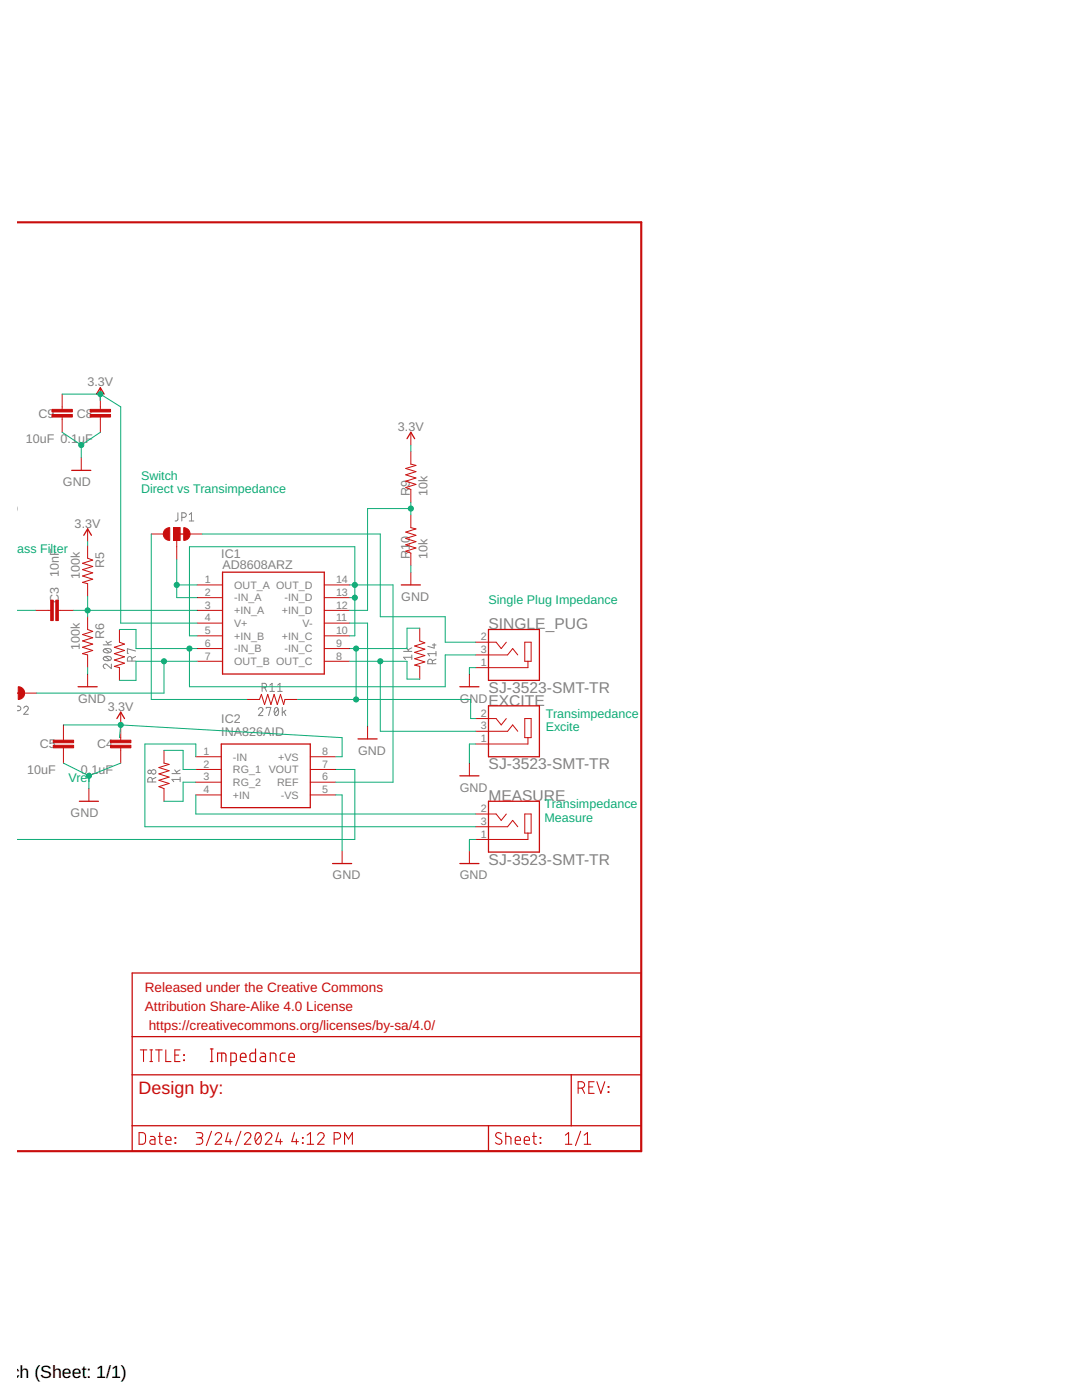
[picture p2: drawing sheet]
<svg xmlns="http://www.w3.org/2000/svg" width="216mm" height="279mm" viewBox="0 0 216 279" stroke-linecap="round" stroke-linejoin="round" font-family="sans-serif">
<g fill="none" stroke="#808080" stroke-width=".2">
<path d="M35.5 102.3v1.4l-.6 .3M36.3 103.3h.4a.46 .46 0 0 0 .5-.5 .46 .46 0 0 0-.5-.5h-.4v1.7M37.8 104h.9M37.8 102.7l.4-.4v1.7M20.6 128.7h1.6M20.7 131.2a1 1 0 0 1 1.5 .2 .97 .97 0 0 1-1.6 0zM20.7 129.6a.98 .98 0 0 1 1.5 .3 .97 .97 0 0 1-1.6 0zM21 131.1l.9 .7M21 129.5l.9 .7M21.1 128l.6 .7M22.2 132.5v.9l-.9-.7a.44 .44 0 0 0-.7 .1 .44 .44 0 0 0 .4 .6M22.2 128l-.7 .4"/>
<path d="M26.3 131.9v-.4a.46 .46 0 0 0-.4-.5 .46 .46 0 0 0-.5 .5v.4h1.7M27.1 129.9l-1.7-.4v.9h.2M27.1 131l-.8 .4M52.3 137.3h.4a.44 .44 0 0 0 .5-.5 .44 .44 0 0 0-.5-.4h-.4v1.6M52.8 137.3l.4 .7M53.8 136.7l.5-.3v1.6M53.8 138h1M55.4 138h.9M55.4 136.7l.5-.3v1.6M80.5 130h1.7M81.1 129.3l.5 .7M82.2 131.2h-1.7l.4 .4"/>
<path d="M82.2 130.7v.9M82.2 129.3l-.8 .4M86.3 132.5v-.5a.46 .46 0 0 0-.5-.4 .46 .46 0 0 0-.4 .4v.5h1.6M86.3 128.7h.7M86.6 128.4v.9l-1.2-.3M87 131.6l-.7 .3M87 130.5h-1.6l.3 .4M87 130v.9M3.4 140.9a.51 .51 0 0 1 .8 .5 .51 .51 0 0 1-.8 .4M4.7 141.3a.45 .45 0 0 1 .7-.3 .45 .45 0 0 1 .1 .7l-.8 .9h1M30.4 156.1v-.5a.46 .46 0 0 0-.5-.4 .46 .46 0 0 0-.4 .4v.5h1.6M31.1 155.2l-.7 .3"/>
<path d="M34.3 154.4h1.6M34.9 153.6l.5 .8M35.9 155.6h-1.6l.4 .4M35.9 155.1v.9M35.9 153.6l-.7 .5M51.6 141.6a.45 .45 0 0 1 .6-.4 .45 .45 0 0 1 .1 .7l-.7 .9h.9M53.1 141.4v-.2h.9l-.4 1.6M54.9 141.3l.2-.1a.95 .95 0 0 1 0 1.6 1.02 1.02 0 0 1-.2-1.5zM55.5 141.6l-.7 .9M56.3 141.2v1.6M56.6 142l.4 .8M57 141.7l-.7 .6"/>
<circle cx="29.9" cy="154" r=".36"/>
<circle cx="30.7" cy="154.1" r=".45"/>
</g>
<g fill="none" stroke="#c90d0c" stroke-width=".2">
<path d="M12.4 78.7v3M20 77.4v4.3M12.4 83.2v3.1M16.2 91.4v2.5M20 83.2v3.1M82 90.1v2.5l1 .3-2 .6 2 .6-2 .7 2 .6-2 .6 2 .7-2 .6 1 .4v2.5M82 86.3v2.5M17.5 108.9v2.5l1 .4-2 .6 2 .7-2 .6 2 .6-2 .7 2 .6-2 .6 1 .3v2.5M17.5 105.6v2.5M30.2 106.6h2.5M34.6 105.3h1.3v2.5h-1.3zM35.3 107.8v3.9"/>
<path d="M37.8 106.6h2.5M39.3 116.7h5.1M39.3 119.3h5.1M64.7 116.7h5.1M64.7 119.3h5.1M82 102.8v2.5l1 .3-2 .6 2 .6-2 .7 2 .6-2 .6 2 .7-2 .6 1 .4v2.5M82 114.2v2.5M4.8 138.3h2.5M7.1 121.8h3M11.6 121.8h3.1M17.5 123.1v2.5l1 .4-2 .6 2 .7-2 .6 2 .6-2 .7 2 .6-2 .7 1 .2v2.5M17.5 134.5v2.6"/>
<path d="M23.8 125.6v2.6l1 .3-2 .7 2 .6-2 .7 2 .6-2 .6 2 .7-2 .6 1 .2v2.6M39.3 121.8h5.1M39.3 132h5.1M39.3 124.4h5.1M39.3 126.9h5.1M39.3 129.4h5.1M49.2 139.6h2.6l.4-1 .6 2 .6-2 .7 2 .6-2 .6 2 .7-2 .6 2 .3-1h2.5M64.7 121.8h5.1M64.7 132h5.1M64.7 124.4h5.1M64.7 126.9h5.1M64.7 129.4h5.1"/>
<path d="M83.8 125.4v2.5l1 .4-2.1 .6 2.1 .7-2.1 .6 2.1 .6-2.1 .7 2.1 .6-2.1 .6 1.1 .3v2.5M93.7 134.5v2.6M94.9 128.2h4.1l1 1.2 1-1.2M94.9 130.7h6.4l1-1.3 1 1.3M104.7 128.2h1.3v3.8h-1.3zM105.3 132v1.2h-10.4M12.7 144.7v3M12.7 149.2v3.1M17.7 157.4v2.5M24.1 142.1v5.6M24.1 149.2v3.1M32.7 149.8v2.5l1 .2-2 .7 2 .6-2 .7 2 .6-2 .6 2 .7-2 .6 1 .4v2.5"/>
<path d="M39.1 151h5.1M39.1 153.6h5.1M39.1 156.1h5.1M39.1 158.6h5.1M61.9 151h5.1M61.9 153.6h5.1M61.9 156.1h5.1M61.9 158.6h5.1M73.3 144.9v2.6M93.7 152.3v2.5M94.9 143.4h4.1l1 1.3 1-1.3M94.9 145.9h6.4l1-1.2 1 1.2"/>
<path d="M104.7 143.4h1.3v3.8h-1.3zM105.3 147.2v1.3h-10.4M68.3 169.8v2.5M93.7 169.8v2.5M94.9 162.5h4.1l1 1.2 1-1.2M94.9 165h6.4l1-1.3 1 1.3M104.7 162.5h1.3v3.8h-1.3zM105.3 166.3v1.2h-10.4"/>
</g>
<g fill="#c90d0c" stroke="#c90d0c" stroke-width=".2">
<path d="M11.1 119.8h.5v4h-.5z"/>
<path d="M10.1 119.8h.5v4h-.5z"/>
<path d="M22.1 148.7h4v.5h-4z"/>
<path d="M22.1 147.7h4v.5h-4z"/>
<path d="M10.6 148.7h4.1v.5h-4.1z"/>
<path d="M10.6 147.7h4.1v.5h-4.1z"/>
<path d="M18 82.7h4.1v.5h-4.1z"/>
<path d="M18 81.7h4.1v.5h-4.1z"/>
<path d="M10.4 82.7h4v.5h-4z"/>
<path d="M10.4 81.7h4v.5h-4z"/>
<path d="M34.6 105.3h1.3v2.5h-1.3z"/>
</g>
<g fill="none" stroke="#c90d0c" stroke-width=".25">
<path d="M19.3 78.7l.7-1.3 .8 1.3M14.3 93.9h3.8M81.2 87.5l.8-1.2 .7 1.2M16.7 106.8l.8-1.2 .7 1.2M35.3 106.6h2.5M44.4 114.2h20.3v20.3h-20.3zM80.1 116.7h3.8M3.4 138.3h1.4M15.6 137.1h3.8M91.8 137.1h3.8M97.5 125.6h10.1v10.2h-10.1zM15.8 159.9h3.8"/>
<path d="M23.3 143.4l.8-1.3 .7 1.3M44.2 148.5h17.7v12.7h-17.7zM71.4 147.5h3.8M91.8 154.8h3.8M97.5 159.9h10.1v10.2h-10.1zM97.5 140.9h10.1v10.1h-10.1zM66.4 172.3h3.8M91.8 172.3h3.8M26.4 194.2h101.6v35.5h-101.6zM26.4 214.5h101.6M26.4 206.9h101.6M114 214.5v10.2"/>
<path d="M26.4 224.7h101.6M97.5 224.7v5"/>
</g>
<g fill="#c90d0c" stroke="#c90d0c" stroke-width=".2">
<path d="M36.7 105.3a1.27 1.27 0 0 1 1.2 1.3 1.27 1.27 0 0 1-1.2 1.2z" fill-rule="evenodd"/>
<path d="M32.9 105.7l.5-.3 .5-.1v2.5a1.27 1.27 0 0 1-1.2-.7 1.27 1.27 0 0 1 .2-1.4z" fill-rule="evenodd"/>
<path d="M3.6 137.1a1.27 1.27 0 0 1 1.3 1.2 1.27 1.27 0 0 1-1.3 1.3z" fill-rule="evenodd"/>
</g>
<path d="M3.4 44.4h124.6v185.3h-124.6" fill="none" stroke="#c90d0c" stroke-width=".42"/>
<g fill="none" stroke="#c90d0c" stroke-width=".21">
<path d="M28 209.5h1.3M28.6 209.5v2.4M29.9 209.5h.5M29.9 211.9h.5M30.2 209.5v2.4M31.1 209.5h1.3M31.7 209.5v2.4M33.1 209.5v2.4h1M34.9 210.6h.8M35.9 209.5h-1v2.4h1M36.7 210.5l.1 .1zM36.7 211.5l.1 .2z"/>
<path d="M115.4 217.2h.6a.65 .65 0 0 0 .6-.7 .65 .65 0 0 0-.6-.6h-.6v2.3M116.1 217.2l.5 1M117.5 216.9h.8M118.6 215.9h-1.1v2.3h1.1M119.1 215.9l.8 2.3 .8-2.3M121.3 216.9l.2 .1zM121.3 217.9l.2 .1zM27.7 226l.9 .1 .4 .4v1.4l-.4 .4-.9 .1zM30 226.8h.7l.2 .4v1.2h-.6a.46 .46 0 0 1-.4-.5 .46 .46 0 0 1 .4-.4h.6M31.6 226.8h.8M31.9 226v2.1l.5 .3M33.1 227.6h1a.54 .54 0 0 0-.3-.8 .54 .54 0 0 0-.7 .5l.1 1 .9 .1"/>
<path d="M34.9 227l.2 .1zM34.9 228l.2 .2zM39.2 226h.7a.52 .52 0 0 1 .6 .6 .52 .52 0 0 1-.6 .5h-.5M39.8 227.1a.65 .65 0 0 1 .7 .6 .65 .65 0 0 1-.7 .7h-.6M42.2 225.8l-1 2.8M42.9 226.5a.64 .64 0 0 1 .9-.4 .64 .64 0 0 1 .2 1l-1.1 1.3h1.3M45.5 226l-.5 1.8h1.3M45.9 227.3v1.1M48.1 225.8l-1.1 2.8M48.8 226.5a.64 .64 0 0 1 .9-.4 .64 .64 0 0 1 .2 1l-1.1 1.3h1.3M51.1 226.2a.55 .55 0 0 1 .6-.1 .55 .55 0 0 1 .4 .5 1.32 1.32 0 0 1-.6 1.8 1.44 1.44 0 0 1-.4-2.2zM52 226.5l-1 1.3"/>
<path d="M52.9 226.5a.64 .64 0 0 1 1-.4 .64 .64 0 0 1 .1 1l-1.1 1.3h1.4M55.6 226l-.6 1.8h1.3M55.9 227.3v1.1M58.8 226l-.6 1.8h1.3M59.1 227.3v1.1M60.3 228l.2 .2zM60.3 227l.2 .1zM61.3 228.4h1.3M61.3 226.5l.7-.5v2.4M63.4 226.5a.65 .65 0 0 1 .9-.4 .65 .65 0 0 1 .2 1l-1.1 1.3h1.3M66.7 227.3h.6a.65 .65 0 0 0 .7-.6 .65 .65 0 0 0-.7-.7h-.6v2.4M68.7 228.4v-2.4l.8 1.3 .8-1.3v2.4"/>
<path d="M100 226.2a.58 .58 0 0 0-.9-.1 .58 .58 0 0 0 .1 .9l.7 .4a.54 .54 0 0 1 .2 .7 .54 .54 0 0 1-.8 .2l-.5-.3M100.9 226.8h.7l.3 .3 .1 1.3M100.9 226v2.4M102.8 227.6h1a.54 .54 0 0 0-.3-.8 .54 .54 0 0 0-.7 .5l.1 1 .9 .1M104.6 227.6h1a.54 .54 0 0 0-.3-.8 .54 .54 0 0 0-.7 .5l.1 1 .9 .1M106.3 226.8h.7M106.5 226l.1 2.1 .4 .3M107.8 228l.1 .2zM107.8 227l.1 .1zM112.8 228.4h1.3M112.8 226.5l.7-.5v2.4M115.9 225.8l-1.1 2.8"/>
<path d="M116.6 228.4h1.3M116.6 226.5l.6-.5v2.4"/>
</g>
<path d="M42 211.9h.5M42 209.3h.5M42.2 209.3v2.6M43.4 211.9v-1.7h1.3l.3 .1 .1 .3v1.3M44.2 210.2v1.7M46.1 211.9l1-.2 .1-.3-.1-1.1-1-.1v2.5M48 211h1.1a.59 .59 0 0 0-.4-.8 .59 .59 0 0 0-.7 .5l.1 1 1 .2M51 209.3v2.6l-1-.2-.1-.3 .1-1.1 1-.1M52 210.2h.7l.3 .2v1.5h-.6a.5 .5 0 0 1-.5-.5 .5 .5 0 0 1 .5-.5h.6M53.9 211.9v-1.7h.9l.2 .2 .1 1.5M56.9 210.2h-.7l-.3 .4 .1 1.1 .9 .2M57.6 211h1.1a.58 .58 0 0 0-.3-.8 .58 .58 0 0 0-.8 .5l.1 1 1 .2" fill="none" stroke="#c90d0c" stroke-width=".23"/>
<g fill="none" stroke="#0dab76" stroke-width=".2">
<path d="M12.4 78.7h7.6M20 78.7l4.1 2.5v43.2h15.2M20 78.7v1.2M12.4 86.3l3.8 2.5M16.2 88.8v2.6M20 86.3l-3.8 2.5M82 88.8v1.3M17.5 108.1v.8M17.5 119v4.1M30.2 106.6v33h19M35.3 111.7v7.6h4M35.3 116.7h4"/>
<path d="M40.3 106.6h35.6v16.5h12.9v5.1h6.1M69.8 119.3h1M69.8 116.7h8.6v39.4h-11.4M82 101.5h-8.7v20.3h-3.5M82 100.2v2.6M82 112.9v1.3M3.4 121.8h3.7M14.7 121.8h24.6M17.5 133.2v1.3M23.8 125.6h3.3v3.8h12.2M32.7 132v6.3h-25.4M37.8 129.4v7.7h51v-6.4h6.1"/>
<path d="M39.3 126.9h-1.5v-17.8h33v17.8h-1M39.3 132h-12.2v3.8h-3.3M59.4 139.6h34.5v3.8h1M69.8 124.4h3.5v20.5M69.8 132h11.4v3.5h2.6M71.1 129.4v10.2M75.9 132v13.9h19M83.8 125.4h-2.6v4h-11.4M94.9 133.2h-1.2v1.3M12.7 152.3l5 2.5M12.7 144.7h11.4M17.7 154.8v2.6"/>
<path d="M24.1 152.3l-6.4 2.5M24.1 144.7l44.2 2.5v3.8h-1.3M24.1 144.7l-.3 2.5M32.7 149.8h3.8v3.8h2.6M39.1 151v-2.5h-10.2v16.5h66M39.1 158.6v3.9h55.8M39.1 156.1h-2.6v3.8h-3.8M67 153.6h3.8v13.9h-67.4M67 158.6h1.3v11.2M94.9 148.5h-1.2v3.8M94.9 167.5h-1.2v2.3"/>
</g>
<g fill="#0dab76" stroke="#0dab76" stroke-width=".2">
<circle cx="17.7" cy="154.8" r=".51"/>
<circle cx="16.2" cy="88.8" r=".51"/>
<circle cx="24.1" cy="144.7" r=".51"/>
<circle cx="20" cy="78.7" r=".51"/>
<circle cx="82" cy="101.5" r=".51"/>
<circle cx="17.5" cy="121.8" r=".51"/>
<circle cx="35.3" cy="116.7" r=".51"/>
<circle cx="37.8" cy="129.4" r=".51"/>
<circle cx="70.8" cy="119.3" r=".51"/>
<circle cx="70.8" cy="116.7" r=".51"/>
<circle cx="75.9" cy="132" r=".51"/>
<circle cx="71.1" cy="129.4" r=".51"/>
<circle cx="71.1" cy="139.6" r=".51"/>
<circle cx="32.7" cy="132" r=".51"/>
</g>
<text font-size="3.6" fill="#c90d0c" x="27.6" y="218.3">Design by:</text>
<text font-size="3.5" x="-.6" y="274.9">.sch (Sheet: 1/1)</text>
<g font-size="3.1" fill="#808080">
<text x="97.5" y="125.6">SINGLE_PUG</text>
<text x="97.5" y="140.9">EXCITE</text>
<text x="97.5" y="138.3">SJ-3523-SMT-TR</text>
<text x="97.5" y="153.5">SJ-3523-SMT-TR</text>
<text x="97.5" y="159.9">MEASURE</text>
<text x="97.5" y="172.6">SJ-3523-SMT-TR</text>
</g>
<g font-size="2.7" fill="#c90d0c">
<text x="28.9" y="198">Released under the Creative Commons</text>
<text x="28.9" y="201.8">Attribution Share-Alike 4.0 License</text>
<text x="29.7" y="205.6">https://creativecommons.org/licenses/by-sa/4.0/</text>
</g>
<g font-size="2.5" fill="#808080">
<text x="17.4" y="77.1">3.3V</text>
<text x="7.7" y="83.3">C9</text>
<text x="15.3" y="83.3">C8</text>
<text x="5.2" y="88.4">10uF 0.1uF</text>
<text x="79.4" y="86">3.3V</text>
<text x="12.6" y="97.1">GND</text>
<text x="81.8" y="99" transform="rotate(-90 81.8 99)">R9</text>
<text x="85.3" y="99" transform="rotate(-90 85.3 99)">10k</text>
<text x="0" y="102.4">ND</text>
<text x="14.9" y="105.3">3.3V</text>
<text x="20.8" y="113.3" transform="rotate(-90 20.8 113.3)">R5</text>
<text x="44.1" y="111.3">IC1</text>
<text x="44.4" y="113.6">AD8608ARZ</text>
<text x="81.8" y="111.7" transform="rotate(-90 81.8 111.7)">R10</text>
<text x="85.3" y="111.7" transform="rotate(-90 85.3 111.7)">10k</text>
<text x="11.8" y="115.2" transform="rotate(-90 11.8 115.2)">10nF</text>
<text x="16" y="115.6" transform="rotate(-90 16 115.6)">100k</text>
<text x="80.1" y="119.9">GND</text>
<text x="11.8" y="120.3" transform="rotate(-90 11.8 120.3)">C3</text>
<text x="16" y="129.8" transform="rotate(-90 16 129.8)">100k</text>
<text x="20.8" y="127.6" transform="rotate(-90 20.8 127.6)">R6</text>
<text x="15.6" y="140.2">GND</text>
<text x="21.5" y="141.9">3.3V</text>
<text x="91.8" y="140.2">GND</text>
<text x="7.9" y="149.4">C5</text>
<text x="19.4" y="149.4">C4</text>
<text x="44.1" y="146.8">INA826AID</text>
<text x="44.1" y="144.3">IC2</text>
<text x="5.4" y="154.4">10uF</text>
<text x="16.1" y="154.4">0.1uF</text>
<text x="71.4" y="150.6">GND</text>
<text x="91.8" y="158">GND</text>
<text x="14.1" y="163.1">GND</text>
<text x="66.4" y="175.5">GND</text>
<text x="91.8" y="175.5">GND</text>
</g>
<g font-size="2.5" fill="#0dab76">
<text x="28.1" y="95.8">Switch</text>
<text x="28.1" y="98.5">Direct vs Transimpedance</text>
<text x="-.4" y="110.4">h Pass Filter</text>
<text x="97.5" y="120.5">Single Plug Impedance</text>
<text x="108.9" y="143.3">Transimpedance</text>
<text x="108.9" y="145.9">Excite</text>
<text x="13.7" y="156.1">Vref</text>
<text x="108.6" y="161.3">Transimpedance</text>
<text x="108.6" y="164">Measure</text>
</g>
<g font-size="2.1" fill="#808080">
<text x="40.9" y="116.4">1</text>
<text x="40.9" y="118.9">2</text>
<text x="46.7" y="117.5">OUT_A OUT_D</text>
<text x="67.1" y="116.4">14</text>
<text x="67.1" y="118.9">13</text>
<text x="40.9" y="121.5">3</text>
<text x="40.9" y="124">4</text>
<text x="46.7" y="120">-IN_A</text>
<text x="46.7" y="122.6">+IN_A</text>
<text x="46.7" y="125.1">V+</text>
<text x="56.3" y="122.6">+IN_D</text>
<text x="56.8" y="120">-IN_D</text>
<text x="60.4" y="125.1">V-</text>
<text x="67.1" y="121.5">12</text>
<text x="67.1" y="124">11</text>
<text x="40.9" y="126.5">5</text>
<text x="40.9" y="129.1">6</text>
<text x="40.9" y="131.6">7</text>
<text x="46.7" y="127.7">+IN_B</text>
<text x="46.7" y="130.2">-IN_B</text>
<text x="56.3" y="127.7">+IN_C</text>
<text x="56.8" y="130.2">-IN_C</text>
<text x="67.1" y="126.5">10</text>
<text x="67.1" y="129.1">9</text>
<text x="67.1" y="131.6">8</text>
<text x="95.9" y="130.3">3</text>
<text x="95.9" y="127.8">2</text>
<text x="46.7" y="132.7">OUT_B OUT_C</text>
<text x="95.9" y="132.9">1</text>
<text x="95.9" y="143">2</text>
<text x="95.9" y="148.1">1</text>
<text x="95.9" y="145.6">3</text>
<text x="40.6" y="150.7">1</text>
<text x="40.6" y="153.2">2</text>
<text x="40.6" y="155.7">3</text>
<text x="46.5" y="151.8">-IN</text>
<text x="46.5" y="154.3">RG_1</text>
<text x="53.6" y="154.3">VOUT</text>
<text x="55.5" y="151.8">+VS</text>
<text x="64.3" y="150.7">8</text>
<text x="64.3" y="153.2">7</text>
<text x="64.3" y="155.7">6</text>
<text x="40.6" y="158.3">4</text>
<text x="46.5" y="156.9">RG_2</text>
<text x="46.5" y="159.4">+IN</text>
<text x="55.3" y="156.9">REF</text>
<text x="56" y="159.4">-VS</text>
<text x="64.3" y="158.3">5</text>
<text x="95.9" y="167.2">1</text>
<text x="95.9" y="164.6">3</text>
<text x="95.9" y="162.1">2</text>
</g>
</svg>
